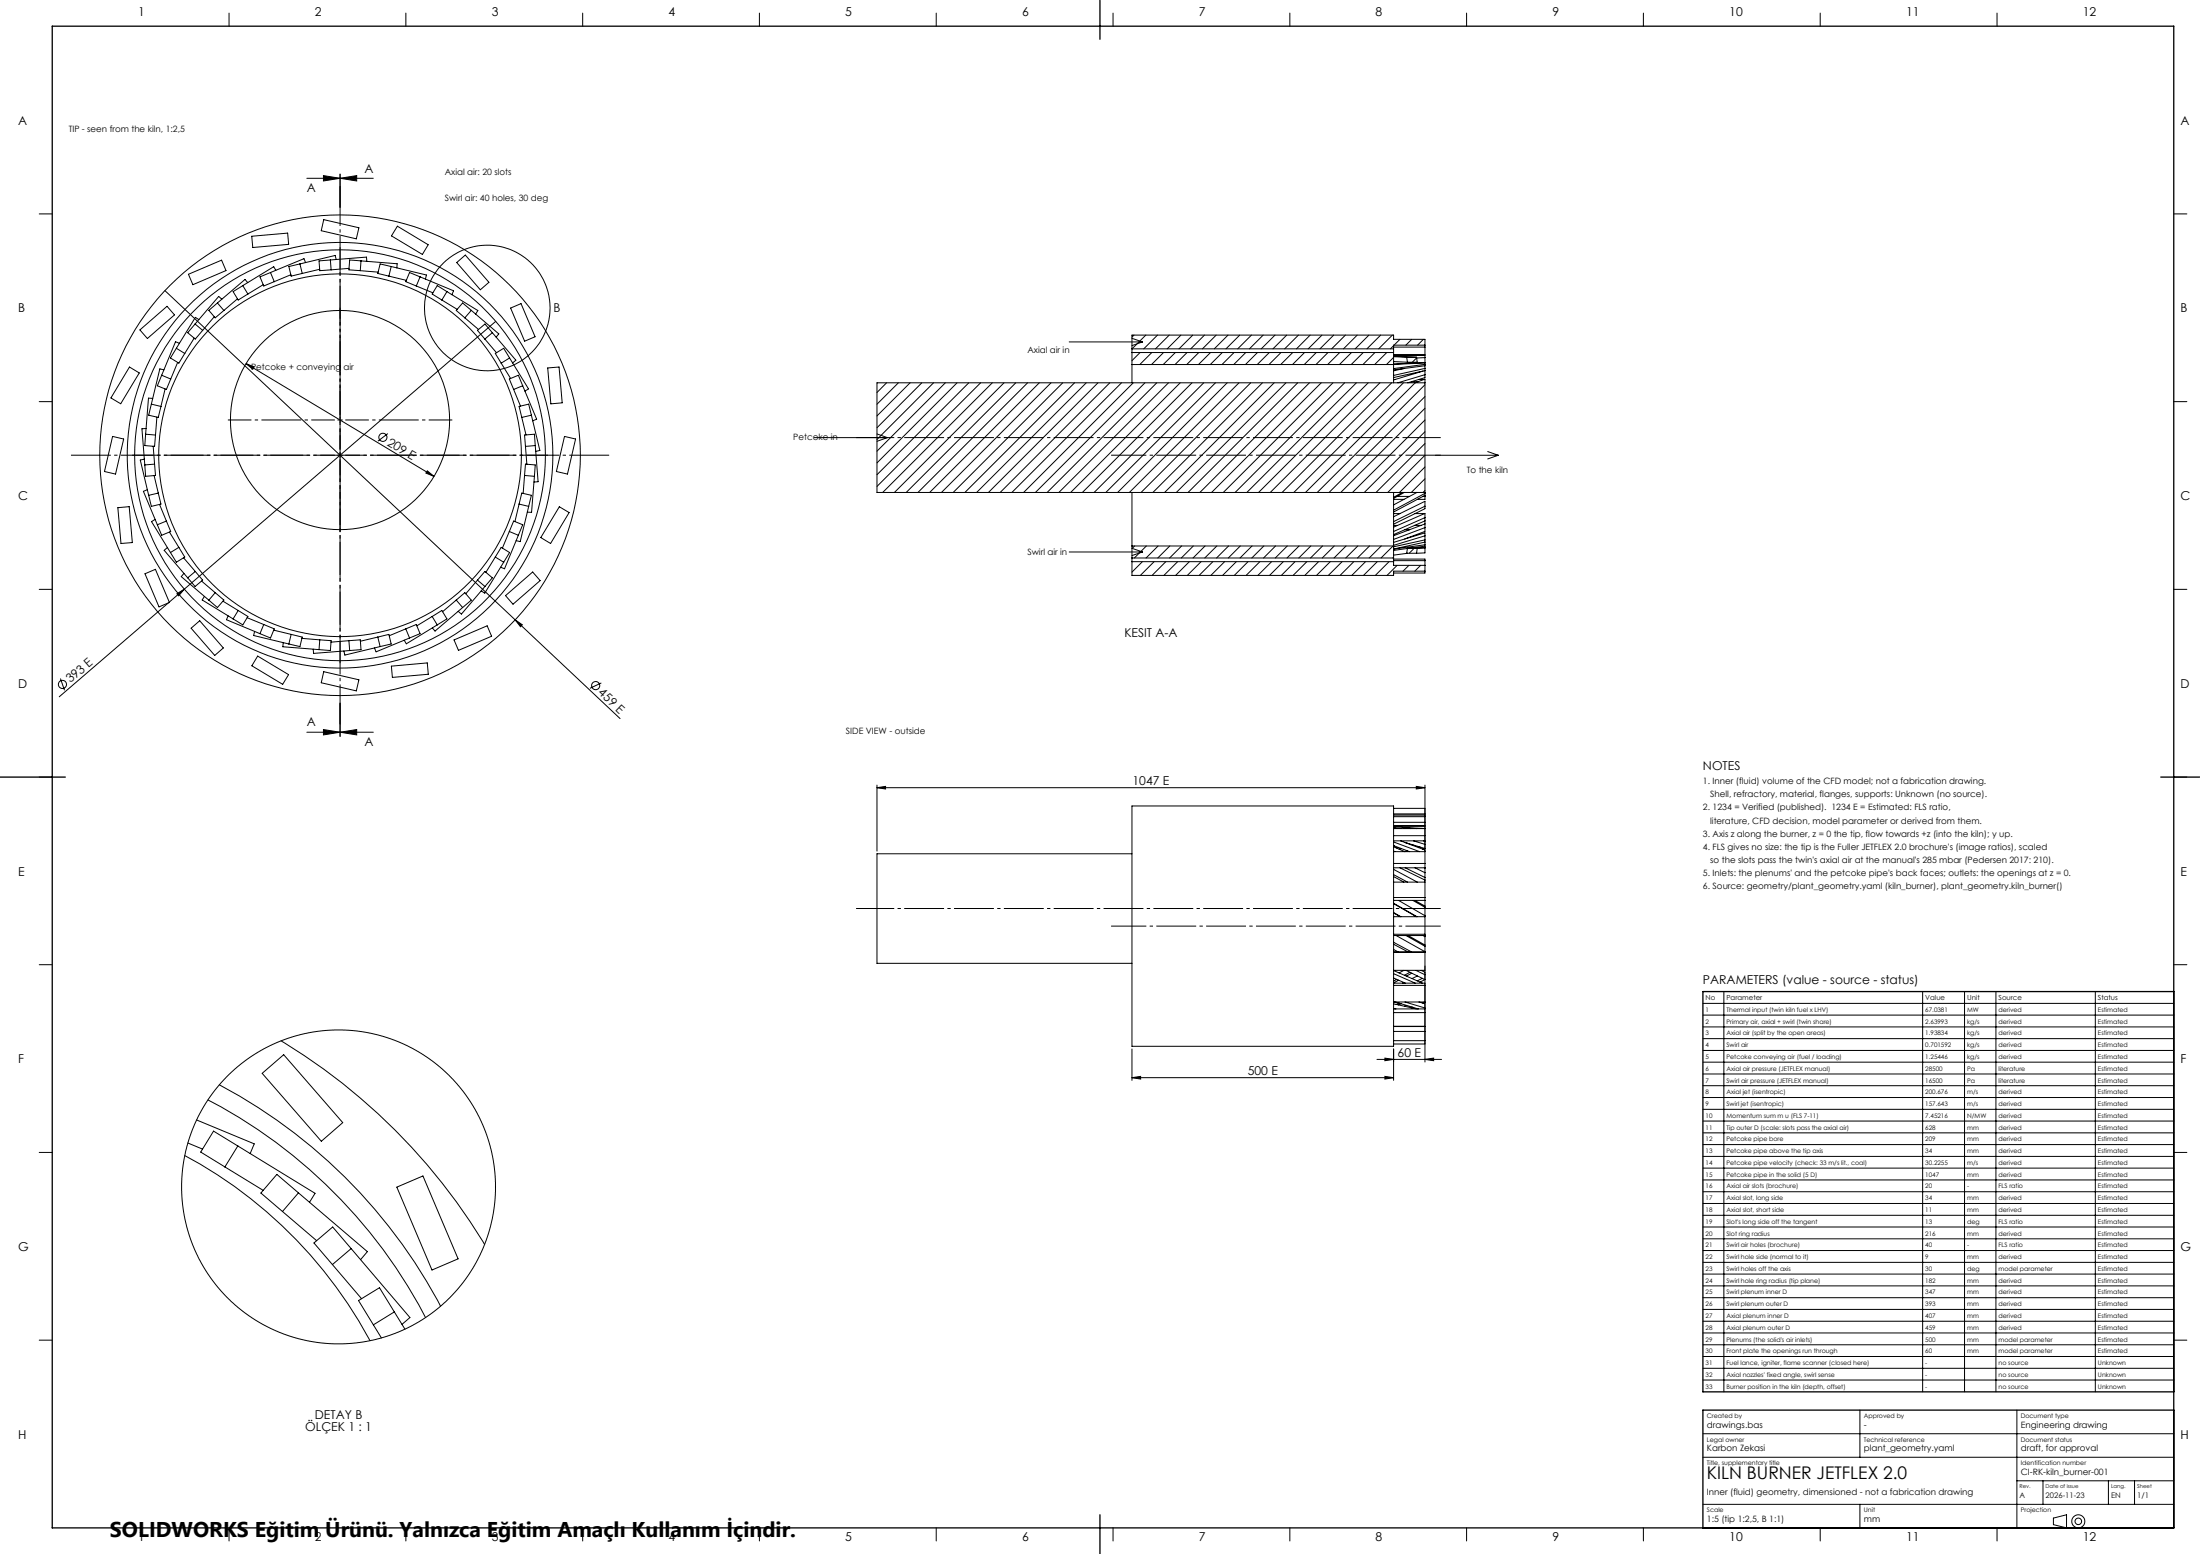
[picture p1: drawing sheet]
<svg xmlns="http://www.w3.org/2000/svg" width="841mm" height="594mm" viewBox="0 0 841 594" stroke-linecap="round" stroke-linejoin="round" font-family="sans-serif">
<g fill="none" stroke="#000" stroke-width=".38">
<path d="M87.6 5v5M155.2 5v5M222.7 5v5M290.3 5v5M357.9 5v5M425.5 5v5M493.1 5v5M560.6 5v5M628.2 5v5M695.8 5v5M763.4 5v5M117.3 68.1h25.4"/>
<path d="M123.6 67.1l6.4 1-6.4 1.1zM130 68.1l6.3-1v2.1zM130 66.6v12.7M15 81.8h5M96.2 90.3l13.8-1.2 .3 4.3-13.7 1.2zM123.8 84l13.4 3.1-1 4.2-13.4-3.1zM126.3 99.4l.3 3.7M126.3 99.4l-4.3 .3 .2 3.8 4.4-.4M126.3 99.4l13.8-1.1 .1 1.6M128.5 99.2l-.4-1.6-13.4 3.3M138 99.7l-.3 3.8M151.9 86.5l11.8 7-2.2 3.8-11.9-7.1z"/>
<path d="M831 81.8h5M63 111.1l133.9 125.8M72 104.8l12.7-5.4 1.7 4-12.7 5.4zM83.1 115.8l-3.3 2.8 2.5 2.9 3.3-2.8M83.1 115.8l2.5 2.9M84.8 114.4l-1.2-1.1-9 10.6M90.8 114.2l-5.2 4.5M92.8 109.2l-3.7 2.3 2 3.2 3.7-2.3M92.8 109.2l2 3.2M94.7 108l-1-1.2-10.6 9M100.6 108.8l-5.8 3.6M103.4 104.2l-4 1.6 1.4 3.5 4-1.6"/>
<path d="M103.4 104.2l1.4 3.5M105.4 103.3l-.8-1.4-11.8 7.3M111.2 105l-6.4 2.7M114.7 100.9l-4.3 1 .9 3.6 4.2-1M114.7 100.9l.8 3.6M116.8 100.4l-.6-1.5-12.8 5.3M122.2 102.9l-6.7 1.6M133.4 102.6l-6.8 .5M137.7 103.5l6.9 .5M148.7 105.5l6.6 1.7M149.5 101.9l-4.2-1-.9 3.6 4.3 1M149.5 101.9l-.8 3.6"/>
<path d="M149.5 101.9l13.5 3.2-.4 1.6M151.7 102.4l.1-1.6-18.1-1.4-.3 3.7 4.3 .4M160.6 105.8l-1.5 3.5M160.6 105.8l12.8 5.4-.6 1.4M160.6 105.8l-4-1.6-1.5 3.5 10.4 4.2M168.9 114.7l5.9 3.5M170.9 111.5l-3.8-2.3-1.9 3.2 3.7 2.3M170.9 111.5l-2 3.2M170.9 111.5l11.8 7.2-.9 1.4M174.6 100.4l3.3-2.9 9 10.4-3.3 2.9zM180.2 118.6l-3.4-2.8-2.4 2.9 3.3 2.8M180.2 118.6l-2.5 2.9"/>
<path d="M180.2 118.6l10.5 9-1 1.3M195.2 117.8l4-1.7 5.3 12.6-3.9 1.7zM53.5 126.1l10.4-9 2.8 3.3-10.4 9zM67.4 133.1l3.2 2M67.9 138.5l-4.3 10.4-3.5-1.4 1.7-4.1M68.6 131.2l-1.5-.6-5.3 12.8M74.2 129.3l-5.8 9.5-3.2-2 2.2-3.7M74.6 123.9l2.9 2.4M76 122.2l-1.3-.9-7.3 11.8M81.9 121.1l-7.3 8.5-2.8-2.4 2.8-3.3M94.1 139l3.1 1.3-.6 .8zM94.1 139l71.8 43.1"/>
<path d="M177.7 121.5l5.2 4.4M188.2 127.2l-2.8-3.3-2.9 2.4 7.3 8.5M188.2 127.2l-2.9 2.4M188.2 127.2l9 10.5-1.2 1M189.5 122.8l-119.1 102.4M191.6 138.8l3.6 5.9M194.8 136.8l-2.3-3.7-3.2 2 2.3 3.7M194.8 136.8l-3.2 2M194.8 136.8l7.2 11.9-1.3 .8M408.7 130.7h28M432.7 133.3v1.5M432.7 139.3v7"/>
<path d="M432.7 133.3v-5.2h100v1.6h12v5.9h-12M432.7 133.3h100M432.7 134.8v4.5M432.7 139.3h100M432.7 134.8h100M432.7 129.3l4 1.4M433.5 128.1l-.8 .8M435.8 134.8l-3.1 3.1M436.7 130.7l-4 1.4M438 128.1l-5.2 5.2M440.3 134.8l-4.6 4.5M442.5 128.1l-5.3 5.2"/>
<path d="M444.8 134.8l-4.6 4.5M447 128.1l-5.3 5.2M449.3 134.8l-4.6 4.5M451.4 128.1l-5.2 5.2M453.8 134.8l-4.6 4.5M456 128.1l-5.3 5.2M458.3 134.8l-4.6 4.5M460.4 128.1l-5.2 5.2M462.7 134.8l-4.5 4.5M464.9 128.1l-5.2 5.2M467.3 134.8l-4.6 4.5M469.4 128.1l-5.2 5.2"/>
<path d="M471.7 134.8l-4.6 4.5M473.9 128.1l-5.2 5.2M476.2 134.8l-4.6 4.5M478.4 128.1l-5.3 5.2M480.7 134.8l-4.6 4.5M482.9 128.1l-5.3 5.2M485.2 134.8l-4.6 4.5M487.4 128.1l-5.3 5.2M489.7 134.8l-4.6 4.5M491.9 128.1l-5.3 5.2M494.2 134.8l-4.6 4.5M496.4 128.1l-5.3 5.2"/>
<path d="M498.7 134.8l-4.6 4.5M500.8 128.1l-5.2 5.2M503.2 134.8l-4.6 4.5M505.4 128.1l-5.3 5.2M507.6 134.8l-4.5 4.5M509.8 128.1l-5.2 5.2M512.1 134.8l-4.6 4.5M514.3 128.1l-5.2 5.2M516.6 134.8l-4.5 4.5M518.8 128.1l-5.2 5.2M521.1 134.8l-4.6 4.5M523.3 128.1l-5.2 5.2"/>
<path d="M525.6 134.8l-4.6 4.5M527.8 128.1l-5.3 5.2M530.1 134.8l-4.6 4.5M532.3 128.1l-5.3 5.2M532.7 133.3v1.5M532.7 139.3v7M532.7 132.1l-1.2 1.2M532.7 136.6l-2.7 2.7M532.7 134.8v4.5M532.7 135.8h12v8.5l-6.6 2M532.7 132.7h12M532.7 136.3l5 .3"/>
<path d="M532.7 136.2l8.8 .4M532.7 138.2l5.3 .3M535.2 129.7l-2.3 2.2M537.7 136.6h3.8M537.7 136.6l.3 1.9M539.6 129.7l-2.2 2.2M541.5 136.6l.3 1.9h-3.8M541.5 136.8l-1.6 1.7M544.1 129.7l-2.2 2.2M544.7 131.9h-12v1.4M544.7 138.6l-12 .5M544.7 136.7l-3.2 .1"/>
<path d="M544.7 138.7l-12 .6M544.7 139.8l-12 1.6M544.7 139.3l-12 1.6M15 153.5h5M49.5 140.3l3.7 2.3-7.1 11.7-3.7-2.2zM57.9 154.5l3.6 .9M58.4 152.3l-1.6-.1-1.1 13.8M60 159.4l-.6 6.9M61.8 143.4l3.5 1.5M62.7 141.4l-1.6-.4-4.3 17.7 3.7 .9 1-4.2M63.1 148.7l-1.6 6.7M196.4 148.9l2.6 6.3"/>
<path d="M199.8 147.5l-1.6-4.1-3.5 1.5 1.7 4M199.8 147.5l-3.4 1.4M199.8 147.5l5.3 12.7-1.4 .7M203.1 158.7l-1-4.2-3.7 .9 2.7 10.9M203.1 158.7l-3.6 .9M203.1 158.7l3.3 13.5-1.6 .3M209.4 140.6l4.3-.3 1.2 13.7-4.3 .4zM338.9 146.3l-3.7 3.7M343.4 146.3l-8.2 8.2M347.9 146.3l-12.7 12.7M352.4 146.3l-17.2 17.2M356.9 146.3l-21.7 21.7"/>
<path d="M361.4 146.3l-26.2 26.2M365.9 146.3l-30.7 30.6M370.3 146.3l-35.1 35.2M374.9 146.3l-39.7 39.6M379.3 146.3l-41.9 41.9M383.8 146.3l-41.9 41.9M388.3 146.3l-41.9 41.9M392.8 146.3l-41.9 41.9M397.3 146.3l-41.9 41.9M401.8 146.3l-41.9 41.9M406.3 146.3l-41.9 41.9M410.8 146.3l-41.9 41.9"/>
<path d="M415.3 146.3l-42 41.9M419.7 146.3l-41.8 41.9M424.3 146.3l-42 41.9M428.7 146.3l-41.9 41.9M433.2 146.3l-41.9 41.9M437.7 146.3l-41.9 41.9M442.2 146.3l-41.9 41.9M446.7 146.3l-41.9 41.9M451.2 146.3l-41.9 41.9M455.7 146.3l-41.9 41.9M460.2 146.3l-41.9 41.9M464.6 146.3l-41.9 41.9"/>
<path d="M469.1 146.3l-41.9 41.9M473.6 146.3l-41.9 41.9M478.1 146.3l-41.9 41.9M482.6 146.3l-41.9 41.9M487.1 146.3l-41.9 41.9M491.6 146.3l-41.9 41.9M496.1 146.3l-41.9 41.9M500.6 146.3l-41.9 41.9M505.1 146.3l-41.9 41.9M509.6 146.3l-42 41.9M514 146.3l-41.8 41.9M518.5 146.3l-41.9 41.9"/>
<path d="M523 146.3l-41.9 41.9M527.5 146.3l-41.9 41.9M532 146.3l-41.9 41.9M532.7 145.1h.7M536.5 146.3l-41.9 41.9M536.8 140.9l-4.1 .8M539.6 145.9h2.5M540.9 146.3l3.8-1.4v46h-2.9M541 146.3l-41.9 41.9M541.5 142.4h.6M542.4 145.1h2M544 141.8l-11.3 3.4"/>
<path d="M544.7 147.1l-41.1 41.1M544.7 151.6l-36.6 36.6M544.7 156.1l-32.1 32.1M544.7 140.8l-12 2.7M544.7 141.7l-12 2.6M544.7 143.2l-10.3 3.1M544.7 146.3h-209.5v41.9h209.5M831 153.5h5M43 166.8l4.3 1-3.1 13.4-4.3-1zM55.2 175.5l-1.6 .4 3.2 13.4M55.7 166l-.3 4.3 3.7 .3 .3-4.3M55.7 166l3.7 .3"/>
<path d="M55.8 163.8l-1.5 .1 1.1 13.8M58.6 170.6l.5 6.8M59.1 177.4l.3 4.3-3.7 .4-.3-4.4M59.1 177.4l-3.7 .3M148.3 165.7l-3.8 2.9M163.3 180l2.6 2.1-3.1-1.3zM200.9 170.6l.5 6.9M204.6 170.3l-.3-4.3-3.8 .3 .4 4.3M204.6 170.3l-3.7 .3M204.6 170.3l1.1 13.8-1.6 .1M215.8 166.8l4.2 1-3.1 13.4-4.2-1zM311.2 167.3h28"/>
<path d="M335.2 165.9l4 1.4M339.2 167.3l-4 1.4M544.7 160.5l-27.7 27.7M544.7 165l-23.2 23.2M544.7 169.5l-18.7 18.7M544.7 174l-14.2 14.2M544.7 178.5l-9.7 9.7M548.7 174h24M568.7 172.6l4 1.4M572.7 174l-4 1.4M45 194.1l4.4-.4 1.2 13.7-4.4 .3zM56.3 187.2l-1.5 .6 5.3 12.8"/>
<path d="M58.9 181.8l1.6 6.7M59.3 198.5l-1.4 .9 7.3 11.8M60.5 188.5l1 4.2-3.6 .9-1.1-4.3M60.5 188.5l-3.7 .8M61 192.8l2.6 6.4M63.6 199.2l1.7 4-3.5 1.4-1.7-4M63.6 199.2l-3.5 1.4M198.4 192.7l1.1-4.2 3.6 .8-4.2 17.7-1.6-.3M198.4 192.7l3.7 .9M198.4 192.7l-1.6 6.6M200.5 181.7l.4-4.3 3.7 .3-.3 4.4M200.5 181.7l3.8 .4"/>
<path d="M200.5 181.7l-.5 6.9M204.3 182.1l-1.1 13.8-1.6-.2M213.8 193.7l3.8 2.2-7.1 11.8-3.8-2.2zM432.7 188.2v20.5M532.7 188.2v20.5M532.7 197.5l12-5.9v2.8l-12 6M532.7 196.3h2.5M532.7 190.9h4M534.1 189.8h4.7M536 188.2l-3.3 1.9M536.8 188.2l-4.1 2.3M540.9 196.3h3.6"/>
<path d="M541.7 188.2l-9 4.8M543.9 189.8h.8M544.7 183l-5.2 5.2M544.7 187.5l-.7 .7M544.7 197.9l-12 5.3M544.7 199.1l-12 5.3M544.7 193.5l-12 5.9M544.7 189.3l-12 6.4M544.7 188.6l-12 6.4M55.4 219.3l4-1.7 5.4 12.7-4 1.7zM64 209.3l-1.2 1.1 11.8 13.8 2.9-2.5-2.9-3.3M64.8 203.4l3.6 5.8"/>
<path d="M68.4 209.2l2.2 3.7-3.2 2-2.2-3.7M68.4 209.2l-3.2 2M70.2 213.2l4.4 5.2M70.3 219.2l-1 1.2 10.5 9M74.6 218.4l-2.8 2.5M185.7 218.8l5.9-9.6 3.2 2-9.5 15.5-1.4-.8M189.3 212.9l3.2 2M194.7 203.2l3.5 1.4M198.2 204.6l1.6-4-3.4-1.4-4.3 10.3M198.2 204.6l-5.3 12.8-1.5-.6M408.7 211h28M432.7 213.3v1.4"/>
<path d="M432.7 214.7v5.2h100v-1.6h12M432.7 208.7v4.6M432.7 214.7h100M432.7 208.7h100M432.7 213.3h100M432.7 209.6l4 1.4M433.7 208.7l-1 1M436.7 214.7l-4 4M436.7 211l-4 1.4M438.2 208.7l-4.6 4.6M441.2 214.7l-5.3 5.2M442.7 208.7l-4.6 4.6"/>
<path d="M445.7 214.7l-5.3 5.2M447.2 208.7l-4.6 4.6M450.2 214.7l-5.3 5.2M451.7 208.7l-4.6 4.6M454.7 214.7l-5.3 5.2M456.2 208.7l-4.6 4.6M459.1 214.7l-5.2 5.2M460.7 208.7l-4.6 4.6M463.7 214.7l-5.3 5.2M465.2 208.7l-4.6 4.6M468.1 214.7l-5.2 5.2M469.7 208.7l-4.6 4.6"/>
<path d="M472.6 214.7l-5.2 5.2M474.1 208.7l-4.6 4.6M477.1 214.7l-5.3 5.2M478.6 208.7l-4.6 4.6M481.6 214.7l-5.2 5.2M483.1 208.7l-4.6 4.6M486.1 214.7l-5.3 5.2M487.6 208.7l-4.6 4.6M490.6 214.7l-5.3 5.2M492.1 208.7l-4.6 4.6M495.1 214.7l-5.3 5.2M496.6 208.7l-4.6 4.6"/>
<path d="M499.6 214.7l-5.3 5.2M501.1 208.7l-4.6 4.6M504 214.7l-5.2 5.2M505.6 208.7l-4.6 4.6M508.5 214.7l-5.2 5.2M510 208.7l-4.5 4.6M513 214.7l-5.2 5.2M514.6 208.7l-4.6 4.6M517.5 214.7l-5.2 5.2M519 208.7l-4.5 4.6M522 214.7l-5.3 5.2M523.5 208.7l-4.6 4.6"/>
<path d="M526.5 214.7l-5.3 5.2M528 208.7l-4.6 4.6M531 214.7l-5.3 5.2M532.5 208.7l-4.6 4.6M532.7 213.3v1.4M532.7 213l-.3 .3M532.7 208.7v4.6M532.7 214.7v1.4h12M532.7 201.5l12-5.3v6.9l-7.7 2.9M532.7 207.3l12-3.6v7.6l-3.2 .2M532.7 213.7h12v5.3h-12M532.7 214.3h12"/>
<path d="M532.7 200.8h1.5M534.1 216.1l-3.9 3.8M537 202.5h1.9M538 209.6l-5.3 .8M538 209.6l-.3 1.9h3.8M538 209.6h3.8M538.1 211.5l-5.4 .7M538.6 216.1l-2.3 2.2M540.6 209.6l-1.9 1.9M540.7 200.8h2.5M541.8 209.6l-.3 1.9M543.1 216.1l-2.3 2.2"/>
<path d="M544.7 209.5l-2.9 .1M544.7 209.3l-6.7 .3M544.7 208.8l-5.9 .7M544.7 207.2l-12 2.7 12-1.7M544.7 206.4l-12 2.6M544.7 204.8l-12 3.6M544.7 201.7l-12 4.5M544.7 200.3l-12 4.5M15 225.3h5M67.6 227l2.8-1.8-2.1 2.5zM70.4 225.2l-47.8 41.1M77 222.1l8.6 7.3-2.5 2.8-3.3-2.8"/>
<path d="M78.1 228l-.8 1.3 11.8 7.3M82.3 226.5l-2.5 2.9M85.2 229.8l5.9 3.6M87.2 235.4l-.6 1.5 12.8 5.3M91.1 233.4l3.7 2.2-2 3.3-3.7-2.3M91.1 233.4l-2 3.2M94.5 236.1l10.3 4.3-1.4 3.5-4-1.7M100.8 238.7l-1.4 3.5M165.2 235.6l3.7-2.2 2 3.2-3.8 2.3M165.2 235.6l1.9 3.3M165.2 235.6l-5.9 3.6M167.1 238.9l-11.8 7.2-.8-1.4"/>
<path d="M174.4 229.4l3.3-2.9 2.5 2.9-13.9 11.8-1-1.2M174.4 229.4l2.4 2.8M174.4 229.4l-5.2 4.4M182.5 221.7l2.8-3.3 2.9 2.5-11.8 13.8-1.2-1M182.5 221.7l2.9 2.5M182.5 221.7l-4.5 5.3M193.3 227.7l10.3-9.1 2.9 3.3-10.4 9.1zM196.9 236.9l2.8 1.9-.7 .8zM196.9 236.9l40.1 37.8M831 225.3h5M23.1 259.4l1.6 4.5M73.1 240.1l3.2-2.8 9.1 10.4-3.3 2.8z"/>
<path d="M97.3 241.4l-.4 1.5 13.5 3.3M98.5 250.8l11.8 7.1-2.2 3.7-11.8-7.1zM104.6 240.9l6.7 1.6M111.3 242.5l4.2 1-.8 3.6-4.3-.9M111.3 242.5l-.9 3.7M115.4 244l6.8 .6M119.7 248.1l.2 1.7 13.8-1.1M122.2 244.6l4.4 .3-.3 3.8-18.2-1.5 .2-1.6M122.2 244.6l-.2 3.7M123.8 256.7l13.4 3.1-1 4.3-13.4-3.1zM133.4 244.9l4.3-.3 .3 3.7-4.3 .4M133.4 244.9l.3 3.8"/>
<path d="M133.4 244.9l-6.9 .6M144.4 243.5l4.3-1 .8 3.7-4.2 .9M144.4 243.5l.9 3.6M144.4 243.5l-6.6 1.6M145.3 247.1l-13.5 3.3-.4-1.6M149.6 254.6l13.7-1.2 .4 4.3-13.7 1.2zM155.1 240.4l4-1.7 1.5 3.5-4 1.7M155.1 240.4l1.5 3.5M155.1 240.4l-6.3 2.6M156.6 243.9l-12.8 5.3-.6-1.5M173.6 244.6l12.6-5.4 1.7 4-12.6 5.4zM117.3 279.9h25.4"/>
<path d="M123.6 278.9l6.4 1-6.4 1zM130 279.9l6.3-1v2zM130 268.8v12.7M229.9 261l-4.4 2.1M15 297h5M831 297h5M335.2 301.1l3.3-.5v1zM335.2 300.1v25.2M335.2 301.1h209.5M432.7 308.1h100v91.8h-100zM532.7 316.4l1.3 .3M532.7 316.3l3 .4"/>
<path d="M532.7 315.8l6.7 .9M532.7 319.4h12M532.7 314.3h12M532.7 312.2h12M532.7 311.6h12M532.7 311.1h12M532.7 309h12M532.7 315.7h12M532.7 315.8h12M536.4 316.3l8.3 .4h-12M538.3 316.6l3.4 .1M541.4 300.6l3.3 .5-3.3 .5z"/>
<path d="M544.7 300.1v31.7M432.7 326.3h-97.5v41.9h97.5M532.7 334.3l5.4 2.9M532.7 332.3l9.1 4.9M532.7 335.1l4 2.1M532.7 325.3l.6 .2M532.7 323.7l4.3 1.8 1-.3M532.7 321.8l10 3.7M532.7 323.2l6.2 2.3M532.7 337.2h12M532.7 331.7h12M532.7 330.1h12"/>
<path d="M532.7 325.5h12M532.7 321.4h12M533.1 323.4l-.4 .1M534.5 323.9l-.8 .2M535.2 331.7l9.5 4.7M535.4 321.4l9.3 3.5M535.6 324.3l-.8 .3M537 322l7.7 2.3-.8 .3M537.2 331.7l7.5 3.7M538 322.3l-.1 .1M539.6 322.8l-.3 .1M540.2 323l-.3 .1"/>
<path d="M540.3 321.4l4.4 1.3M540.9 331.7l3.8 1.9M542.9 323.8l-.7 .2M544.1 321.4l.6 .2M544.5 331.7l.2 .1M544.7 336.4v.7M544.7 331.8v1.8M544.7 337.2v12.8M544.7 333.6v2.8M532.7 349l2.6 1.4M532.7 348.8l2.8 1.6M532.7 345.3l9 5.1"/>
<path d="M532.7 345.4l8.7 5M532.7 357.6h12M532.7 357.1h12M532.7 350.4h12M532.7 344.2h12M532.7 343.1h12M533.7 357.6l11 6.2M534.6 344.2l10.1 5.8M537.5 357.6l7.2 4.1M538.3 357.6l6.4 3.6M540.1 344.2l4.6 2.6M540.8 344.2l3.9 2.2"/>
<path d="M544 357.6l.7 .4M544.6 344.2h.1M544.7 358v3.2M544.7 350v8M15 368.8h5M532.7 360.9l5.5 2.9M532.7 360.2l6.9 3.6M532.7 362.9l1.8 .9M532.7 372.2l8.3 3.6M532.7 371l11.1 4.8M532.7 373.8l4.5 2M532.7 370.9h12"/>
<path d="M532.7 364h12M532.7 363.8h12M532.7 376.7h12M532.8 375.8h11.9M533.9 374.4l-1.2 .6M534.7 374.7l-2 1M536.7 370.9l-1.9 1M536.7 375.6l-.5 .2M537.5 370.9l7.2 3.6-1.9 .9M539 371.6l-2.1 1.2M539.7 372l-2.1 1.1M541.2 370.9l3.5 1.7"/>
<path d="M541.8 373.1l-2 .9M543.2 370.9l1.5 .7M543.7 374l-1.9 .9M544.7 361.2v44.7M659 379v153M735 379v153M751 379v153M763 379v153M801 379v153M831 368.8h5M107.4 397.9a229 229 0 0 1 77.8 77.8M532.7 385.5l.9 .1"/>
<path d="M532.7 383.7l8.8 1.9M532.7 383h12M532.7 387.1h12M532.7 385.6h12M532.7 392.3h12M532.7 397.8h12M532.7 394.3h12M532.7 392.4h12M532.7 399.1h12M533.1 383l-.4 .1M533.4 383l8.7 2.6M534.8 383.5l-1.1 .4"/>
<path d="M535.6 383.7l-1.1 .4M537.1 383l7.6 2.3M537.7 384.3l-.8 .3M539.9 384.9l-.6 .3M540.2 385l-.6 .2M542.1 385.6h-.1M542.4 383l2.3 .7M544.4 383l.3 .1-.8 .3M651 383.5h180M651 388h180M651 392.5h180M651 397h180"/>
<path d="M83.8 414.7a202.6 202.6 0 0 1 84.6 84.6M100.2 410.3l8.2-7.2 22.6 26-8.2 7.1zM432.7 411.9l3.3-.5v1.1zM432.7 401v12M432.7 411.9h100M526.4 404.9h24.7M529.4 411.4l3.3 .5-3.3 .6zM529.4 404.5l3.3 .4-3.3 .5zM532.7 401v12M544.7 404.9l3.3-.4v.9zM651 401.5h180M651 406h180"/>
<path d="M651 410.5h180M651 415h180M651 419.5h180M71.8 436.9l5.6 2.3M75.1 428.1l22.1 9.1-1.6 3.7M79.5 420.4a195.7 195.7 0 0 1 83.2 83.2M90.9 438l-4.9 8M651 424h180M651 428.5h180M651 433h180M651 437.5h180M15 440.5h5"/>
<path d="M70.6 441.7a173.1 173.1 0 0 1 70.8 70.8M86 446l-9.3-5.6 4.9-8 38.8 23.7-2.1 3.5M86 446l14.6 9M114.1 456l-6.1 7.1M151.7 453.8l10-4.3 13.4 31.7-10 4.3zM651 442h180M651 446.5h180M651 451h180M651 455.5h180M831 440.5h5M121 474.2l-21.3-18.2 6.1-7.1 34.6 29.5-2.6 3.1M134.2 477.3l-7.1 6.1"/>
<path d="M651 460h180M651 464.5h180M651 469h180M651 473.5h180M651 478h180M138.2 496.4l-18.2-21.3 7.2-6.1 29.5 34.6-3 2.6M651 482.5h180M651 487h180M651 491.5h180M651 496h180M15 512.3h5M150.7 501.5l-8 4.9"/>
<path d="M154.8 508.1l-9.7-15.9-8 4.9 8.7 14.3M651 500.5h180M651 505h180M651 509.5h180M651 514h180M651 518.5h180M831 512.3h5M651 523h180M651 527.5h180M711 539v18M771 539v45M651 548h180"/>
<path d="M651 557h180M651 575h180M711 575v9M771 566h60M781 566v9M806 566v9M816 566v9M87.6 584v5M155.2 584v5M222.7 584v5M290.3 584v5M357.9 584v5"/>
<path d="M425.5 584v5M493.1 584v5M560.6 584v5M628.2 584v5M695.8 584v5M763.4 584v5M785 580.3l5-1.3v5l-5-1.2z"/>
<circle cx="186.3" cy="117.7" r="24"/>
<circle cx="130" cy="174" r="78.5"/>
<circle cx="130" cy="160.6" r="41.9"/>
<circle cx="130" cy="174" r="69.3"/>
<circle cx="130" cy="174" r="91.9"/>
<circle cx="130" cy="174" r="81.4"/>
<circle cx="146.4" cy="167.2" r="1.55"/>
<circle cx="23.9" cy="261.6" r="1.55"/>
<circle cx="227.7" cy="262.1" r="1.55"/>
<circle cx="129.4" cy="453.7" r="60"/>
<circle cx="794.5" cy="581.5" r="1.25"/>
<circle cx="794.5" cy="581.5" r="2.5"/>
</g>
<path d="M26.1 174h207.8M130 277.9v-207.8" fill="none" stroke="#000" stroke-width=".38" stroke-dasharray="15.2 1.3 1.3 1.3" stroke-dashoffset="-1" stroke-linecap="butt"/>
<path d="M424.7 174h126M424.7 354h126" fill="none" stroke="#000" stroke-width=".38" stroke-dasharray="15.2 1.3 1.3 1.3" stroke-dashoffset="1.8" stroke-linecap="butt"/>
<path d="M327.3 167.3h223.4M327.3 347.3h223.4" fill="none" stroke="#000" stroke-width=".38" stroke-dasharray="15.2 1.3 1.3 1.3" stroke-dashoffset=".7" stroke-linecap="butt"/>
<path d="M20 10h811v574h-811zM420.5 0v15M0 297h25M826 297h15M831 379h-180v153h180M831 539h-180v45M420.5 579v15" fill="none" stroke="#000" stroke-width=".5"/>
<g fill="#000">
<path d="M130 68.1l6.3-1v2.1zM123.6 67.1l6.4 1-6.4 1.1zM94.1 139l3.1 1.3-.6 .8zM163.3 180l2.6 2.1-3.1-1.3zM67.6 227l2.8-1.8-2.1 2.5zM196.9 236.9l2.8 1.9-.7 .8zM130 279.9l6.3-1v2zM123.6 278.9l6.4 1-6.4 1zM335.2 301.1l3.3-.5v1zM541.4 300.6l3.3 .5-3.3 .5zM432.7 411.9l3.3-.5v1.1zM529.4 411.4l3.3 .5-3.3 .6z"/>
<path d="M529.4 404.5l3.3 .4-3.3 .5zM544.7 404.9l3.3-.4v.9z"/>
</g>
<path d="M130 160.5v-1M130 160.5h-1M130 160.5v1M130 160.5h1M130 174v-1M130 174h-1M130 174v1M130 174h1" fill="none" stroke="#000" stroke-width=".38" stroke-dasharray="15.2 1.3 1.3 1.3" stroke-linecap="butt"/>
<path d="M130 158.5v-40.9M128 160.5h-40.9M130 162.5v40.9M132 160.5h40.9" fill="none" stroke="#000" stroke-width=".38" stroke-dasharray="15.2 1.3 1.3 1.3" stroke-dashoffset="6.2" stroke-linecap="butt"/>
<path d="M128 174h-77.5M130 172v-77.5M130 176v77.5M132 174h77.5" fill="none" stroke="#000" stroke-width=".38" stroke-dasharray="15.2 1.3 1.3 1.3" stroke-dashoffset="7" stroke-linecap="butt"/>
<text font-size="8.2" x="42.1" y="587.3">SOLIDWORKS Eğitim Ürünü. Yalnızca Eğitim Amaçlı Kullanım İçindir.</text>
<text font-size="6.7" x="652.5" y="565.5">KILN BURNER JETFLEX 2.0</text>
<g font-size="4.7">
<text x="52.8" y="6">1</text>
<text x="120.4" y="6">2</text>
<text x="188" y="6">3</text>
<text x="255.5" y="6">4</text>
<text x="323.1" y="6">5</text>
<text x="390.7" y="6">6</text>
<text x="458.3" y="6">7</text>
<text x="525.9" y="6">8</text>
<text x="593.5" y="6">9</text>
<text x="661" y="6">10</text>
<text x="728.6" y="6">11</text>
<text x="796.2" y="6">12</text>
<text x="7" y="47.7">A</text>
<text x="833.5" y="47.7">A</text>
<text x="139.4" y="66">A</text>
<text x="117.3" y="73.5">A</text>
<text x="7" y="119.4">B</text>
<text x="211.6" y="119.1">B</text>
<text x="833.5" y="119.4">B</text>
<text x="147.7" y="169.9" transform="rotate(31 147.7 169.9)">209 E</text>
<text x="7" y="191.2">C</text>
<text x="833.5" y="191.2">C</text>
<text x="429.8" y="243.6">KESIT A-A</text>
<text x="7" y="262.9">D</text>
<text x="26.9" y="261.2" transform="rotate(-41 26.9 261.2)">393 E</text>
<text x="833.5" y="262.9">D</text>
<text x="228.4" y="265.1" transform="rotate(43 228.4 265.1)">459 E</text>
<text x="117.3" y="277.7">A</text>
<text x="139.4" y="285.3">A</text>
<text x="651" y="294.5">NOTES</text>
<text x="432.9" y="300.1">1047 E</text>
<text x="7" y="334.7">E</text>
<text x="833.5" y="334.7">E</text>
<text x="651" y="376">PARAMETERS (value - source - status)</text>
<text x="7" y="406.4">F</text>
<text x="534.3" y="403.9">60 E</text>
<text x="833.5" y="406.4">F</text>
<text x="477" y="410.9">500 E</text>
<text x="7" y="478.2">G</text>
<text x="833.5" y="478.2">G</text>
<text x="120.4" y="542.5">DETAY B</text>
<text x="7" y="549.9">H</text>
<text x="116.6" y="547">ÖLÇEK 1 : 1</text>
<text x="833.5" y="549.9">H</text>
<text x="52.8" y="589">1</text>
<text x="120.4" y="589">2</text>
<text x="188" y="589">3</text>
<text x="255.5" y="589">4</text>
<text x="323.1" y="589">5</text>
<text x="390.7" y="589">6</text>
<text x="458.3" y="589">7</text>
<text x="525.9" y="589">8</text>
<text x="593.5" y="589">9</text>
<text x="661" y="589">10</text>
<text x="728.6" y="589">11</text>
<text x="796.2" y="589">12</text>
</g>
<g font-size="3.3">
<text x="26.3" y="50.5">TIP - seen from the kiln, 1:2,5</text>
<text x="170" y="66.9">Axial air: 20 slots</text>
<text x="170" y="76.9">Swirl air: 40 holes, 30 deg</text>
<text x="392.7" y="134.8">Axial air in</text>
<text x="96" y="141.3">Petcoke + conveying air</text>
<text x="303.3" y="168">Petcoke in</text>
<text x="560.7" y="180.8">To the kiln</text>
<text x="392.7" y="212">Swirl air in</text>
<text x="323.4" y="280.5">SIDE VIEW - outside</text>
<text x="651" y="299.8">1. Inner (fluid) volume of the CFD model; not a fabrication drawing.</text>
<text x="653.8" y="304.8">Shell, refractory, material, flanges, supports: Unknown (no source).</text>
<text x="651" y="309.8">2. 1234 = Verified (published). 1234 E = Estimated: FLS ratio,</text>
<text x="653.8" y="314.8">literature, CFD decision, model parameter or derived from them.</text>
<text x="651" y="319.8">3. Axis z along the burner, z = 0 the tip, flow towards +z (into the kiln); y up.</text>
<text x="651" y="324.8">4. FLS gives no size: the tip is the Fuller JETFLEX 2.0 brochure's (image ratios), scaled</text>
<text x="653.8" y="329.8">so the slots pass the twin's axial air at the manual's 285 mbar (Pedersen 2017: 210).</text>
<text x="651" y="334.8">5. Inlets: the plenums' and the petcoke pipe's back faces; outlets: the openings at z = 0.</text>
<text x="651" y="339.8">6. Source: geometry/plant_geometry.yaml (kiln_burner), plant_geometry.kiln_burner()</text>
<text x="652.5" y="545.8">drawings.bas</text>
<text x="712.5" y="545.8">-</text>
<text x="772.5" y="545.8">Engineering drawing</text>
<text x="652.5" y="554.8">Karbon Zekasi</text>
<text x="712.5" y="554.8">plant_geometry.yaml</text>
<text x="772.5" y="554.8">draft, for approval</text>
<text x="772.5" y="563.8">CI-RK-kiln_burner-001</text>
<text x="652.5" y="571.3">Inner (fluid) geometry, dimensioned - not a fabrication drawing</text>
<text x="652.5" y="581.8">1:5 (tip 1:2,5, B 1:1)</text>
<text x="712.5" y="581.8">mm</text>
</g>
<g font-size="2.9">
<text x="772" y="572.6">A</text>
<text x="782" y="572.6">2026-11-23</text>
<text x="807" y="572.6">EN</text>
<text x="817" y="572.6">1/1</text>
</g>
<g font-size="2.7">
<text x="652" y="382.4">No</text>
<text x="660" y="382.4">Parameter</text>
<text x="736" y="382.4">Value</text>
<text x="752" y="382.4">Unit</text>
<text x="764" y="382.4">Source</text>
<text x="802" y="382.4">Status</text>
</g>
<g font-size="2.4">
<text x="652" y="386.8">1</text>
<text x="660" y="386.8">Thermal input (twin kiln fuel x LHV)</text>
<text x="736" y="386.8">67.0381</text>
<text x="752" y="386.8">MW</text>
<text x="764" y="386.8">derived</text>
<text x="802" y="386.8">Estimated</text>
<text x="652" y="391.3">2</text>
<text x="652" y="395.8">3</text>
<text x="660" y="391.3">Primary air, axial + swirl (twin share)</text>
<text x="660" y="395.8">Axial air (split by the open areas)</text>
<text x="736" y="391.3">2.63993</text>
<text x="736" y="395.8">1.93834</text>
<text x="752" y="391.3">kg/s</text>
<text x="752" y="395.8">kg/s</text>
<text x="764" y="391.3">derived</text>
<text x="764" y="395.8">derived</text>
<text x="802" y="391.3">Estimated</text>
<text x="802" y="395.8">Estimated</text>
<text x="652" y="400.3">4</text>
<text x="660" y="400.3">Swirl air</text>
<text x="736" y="400.3">0.701592</text>
<text x="752" y="400.3">kg/s</text>
<text x="764" y="400.3">derived</text>
<text x="802" y="400.3">Estimated</text>
<text x="652" y="404.8">5</text>
<text x="660" y="404.8">Petcoke conveying air (fuel / loading)</text>
<text x="736" y="404.8">1.25446</text>
<text x="752" y="404.8">kg/s</text>
<text x="764" y="404.8">derived</text>
<text x="802" y="404.8">Estimated</text>
<text x="652" y="409.3">6</text>
<text x="652" y="413.8">7</text>
<text x="660" y="409.3">Axial air pressure (JETFLEX manual)</text>
<text x="660" y="413.8">Swirl air pressure (JETFLEX manual)</text>
<text x="736" y="409.3">28500</text>
<text x="736" y="413.8">16500</text>
<text x="752" y="409.3">Pa</text>
<text x="752" y="413.8">Pa</text>
<text x="764" y="409.3">literature</text>
<text x="764" y="413.8">literature</text>
<text x="802" y="409.3">Estimated</text>
<text x="802" y="413.8">Estimated</text>
<text x="652" y="418.3">8</text>
<text x="660" y="418.3">Axial jet (isentropic)</text>
<text x="736" y="418.3">200.676</text>
<text x="752" y="418.3">m/s</text>
<text x="764" y="418.3">derived</text>
<text x="802" y="418.3">Estimated</text>
<text x="652" y="422.8">9</text>
<text x="660" y="422.8">Swirl jet (isentropic)</text>
<text x="736" y="422.8">157.643</text>
<text x="752" y="422.8">m/s</text>
<text x="764" y="422.8">derived</text>
<text x="802" y="422.8">Estimated</text>
<text x="652" y="427.3">10</text>
<text x="652" y="431.8">11</text>
<text x="660" y="427.3">Momentum sum m u (FLS 7-11)</text>
<text x="660" y="431.8">Tip outer D (scale: slots pass the axial air)</text>
<text x="736" y="427.3">7.45216</text>
<text x="736" y="431.8">628</text>
<text x="752" y="427.3">N/MW</text>
<text x="752" y="431.8">mm</text>
<text x="764" y="427.3">derived</text>
<text x="764" y="431.8">derived</text>
<text x="802" y="427.3">Estimated</text>
<text x="802" y="431.8">Estimated</text>
<text x="652" y="436.3">12</text>
<text x="660" y="436.3">Petcoke pipe bore</text>
<text x="736" y="436.3">209</text>
<text x="752" y="436.3">mm</text>
<text x="764" y="436.3">derived</text>
<text x="802" y="436.3">Estimated</text>
<text x="652" y="440.8">13</text>
<text x="660" y="440.8">Petcoke pipe above the tip axis</text>
<text x="736" y="440.8">34</text>
<text x="752" y="440.8">mm</text>
<text x="764" y="440.8">derived</text>
<text x="802" y="440.8">Estimated</text>
<text x="652" y="445.3">14</text>
<text x="652" y="449.8">15</text>
<text x="660" y="445.3">Petcoke pipe velocity (check: 33 m/s lit., coal)</text>
<text x="660" y="449.8">Petcoke pipe in the solid (5 D)</text>
<text x="736" y="445.3">30.2255</text>
<text x="736" y="449.8">1047</text>
<text x="752" y="445.3">m/s</text>
<text x="752" y="449.8">mm</text>
<text x="764" y="445.3">derived</text>
<text x="764" y="449.8">derived</text>
<text x="802" y="445.3">Estimated</text>
<text x="802" y="449.8">Estimated</text>
<text x="652" y="454.3">16</text>
<text x="660" y="454.3">Axial air slots (brochure)</text>
<text x="736" y="454.3">20</text>
<text x="752" y="454.3">-</text>
<text x="764" y="454.3">FLS ratio</text>
<text x="802" y="454.3">Estimated</text>
<text x="652" y="458.8">17</text>
<text x="660" y="458.8">Axial slot, long side</text>
<text x="736" y="458.8">34</text>
<text x="752" y="458.8">mm</text>
<text x="764" y="458.8">derived</text>
<text x="802" y="458.8">Estimated</text>
<text x="652" y="463.3">18</text>
<text x="652" y="467.8">19</text>
<text x="660" y="463.3">Axial slot, short side</text>
<text x="660" y="467.8">Slot's long side off the tangent</text>
<text x="736" y="463.3">11</text>
<text x="736" y="467.8">13</text>
<text x="752" y="463.3">mm</text>
<text x="752" y="467.8">deg</text>
<text x="764" y="463.3">derived</text>
<text x="764" y="467.8">FLS ratio</text>
<text x="802" y="463.3">Estimated</text>
<text x="802" y="467.8">Estimated</text>
<text x="652" y="472.3">20</text>
<text x="660" y="472.3">Slot ring radius</text>
<text x="736" y="472.3">216</text>
<text x="752" y="472.3">mm</text>
<text x="764" y="472.3">derived</text>
<text x="802" y="472.3">Estimated</text>
<text x="652" y="476.8">21</text>
<text x="660" y="476.8">Swirl air holes (brochure)</text>
<text x="736" y="476.8">40</text>
<text x="752" y="476.8">-</text>
<text x="764" y="476.8">FLS ratio</text>
<text x="802" y="476.8">Estimated</text>
<text x="652" y="481.3">22</text>
<text x="652" y="485.8">23</text>
<text x="660" y="481.3">Swirl hole side (normal to it)</text>
<text x="660" y="485.8">Swirl holes off the axis</text>
<text x="736" y="481.3">9</text>
<text x="736" y="485.8">30</text>
<text x="752" y="481.3">mm</text>
<text x="752" y="485.8">deg</text>
<text x="764" y="481.3">derived</text>
<text x="764" y="485.8">model parameter</text>
<text x="802" y="481.3">Estimated</text>
<text x="802" y="485.8">Estimated</text>
<text x="652" y="490.3">24</text>
<text x="660" y="490.3">Swirl hole ring radius (tip plane)</text>
<text x="736" y="490.3">182</text>
<text x="752" y="490.3">mm</text>
<text x="764" y="490.3">derived</text>
<text x="802" y="490.3">Estimated</text>
<text x="652" y="494.8">25</text>
<text x="660" y="494.8">Swirl plenum inner D</text>
<text x="736" y="494.8">347</text>
<text x="752" y="494.8">mm</text>
<text x="764" y="494.8">derived</text>
<text x="802" y="494.8">Estimated</text>
<text x="652" y="499.3">26</text>
<text x="652" y="503.8">27</text>
<text x="660" y="499.3">Swirl plenum outer D</text>
<text x="660" y="503.8">Axial plenum inner D</text>
<text x="736" y="499.3">393</text>
<text x="736" y="503.8">407</text>
<text x="752" y="499.3">mm</text>
<text x="752" y="503.8">mm</text>
<text x="764" y="499.3">derived</text>
<text x="764" y="503.8">derived</text>
<text x="802" y="499.3">Estimated</text>
<text x="802" y="503.8">Estimated</text>
<text x="652" y="508.3">28</text>
<text x="660" y="508.3">Axial plenum outer D</text>
<text x="736" y="508.3">459</text>
<text x="752" y="508.3">mm</text>
<text x="764" y="508.3">derived</text>
<text x="802" y="508.3">Estimated</text>
<text x="652" y="512.8">29</text>
<text x="660" y="512.8">Plenums (the solid's air inlets)</text>
<text x="736" y="512.8">500</text>
<text x="752" y="512.8">mm</text>
<text x="764" y="512.8">model parameter</text>
<text x="802" y="512.8">Estimated</text>
<text x="652" y="517.3">30</text>
<text x="652" y="521.8">31</text>
<text x="660" y="517.3">Front plate the openings run through</text>
<text x="660" y="521.8">Fuel lance, igniter, flame scanner (closed here)</text>
<text x="736" y="517.3">60</text>
<text x="736" y="521.8">-</text>
<text x="752" y="517.3">mm</text>
<text x="764" y="517.3">model parameter</text>
<text x="764" y="521.8">no source</text>
<text x="802" y="517.3">Estimated</text>
<text x="802" y="521.8">Unknown</text>
<text x="652" y="526.3">32</text>
<text x="660" y="526.3">Axial nozzles' fixed angle, swirl sense</text>
<text x="736" y="526.3">-</text>
<text x="764" y="526.3">no source</text>
<text x="802" y="526.3">Unknown</text>
<text x="652" y="530.8">33</text>
<text x="660" y="530.8">Burner position in the kiln (depth, offset)</text>
<text x="736" y="530.8">-</text>
<text x="764" y="530.8">no source</text>
<text x="802" y="530.8">Unknown</text>
<text x="652.5" y="542.1">Created by</text>
<text x="712.5" y="542.1">Approved by</text>
<text x="772.5" y="542.1">Document type</text>
<text x="652.5" y="551.1">Legal owner</text>
<text x="712.5" y="551.1">Technical reference</text>
<text x="772.5" y="551.1">Document status</text>
<text x="652.5" y="560.1">Title, supplementary title</text>
<text x="772.5" y="560.1">Identification number</text>
<text x="652.5" y="578.1">Scale</text>
<text x="712.5" y="578.1">Unit</text>
<text x="772.5" y="578.1">Projection</text>
</g>
<g font-size="2">
<text x="772" y="568.9">Rev.</text>
<text x="782" y="568.9">Date of issue</text>
<text x="807" y="568.9">Lang.</text>
<text x="817" y="568.9">Sheet</text>
</g>
</svg>
